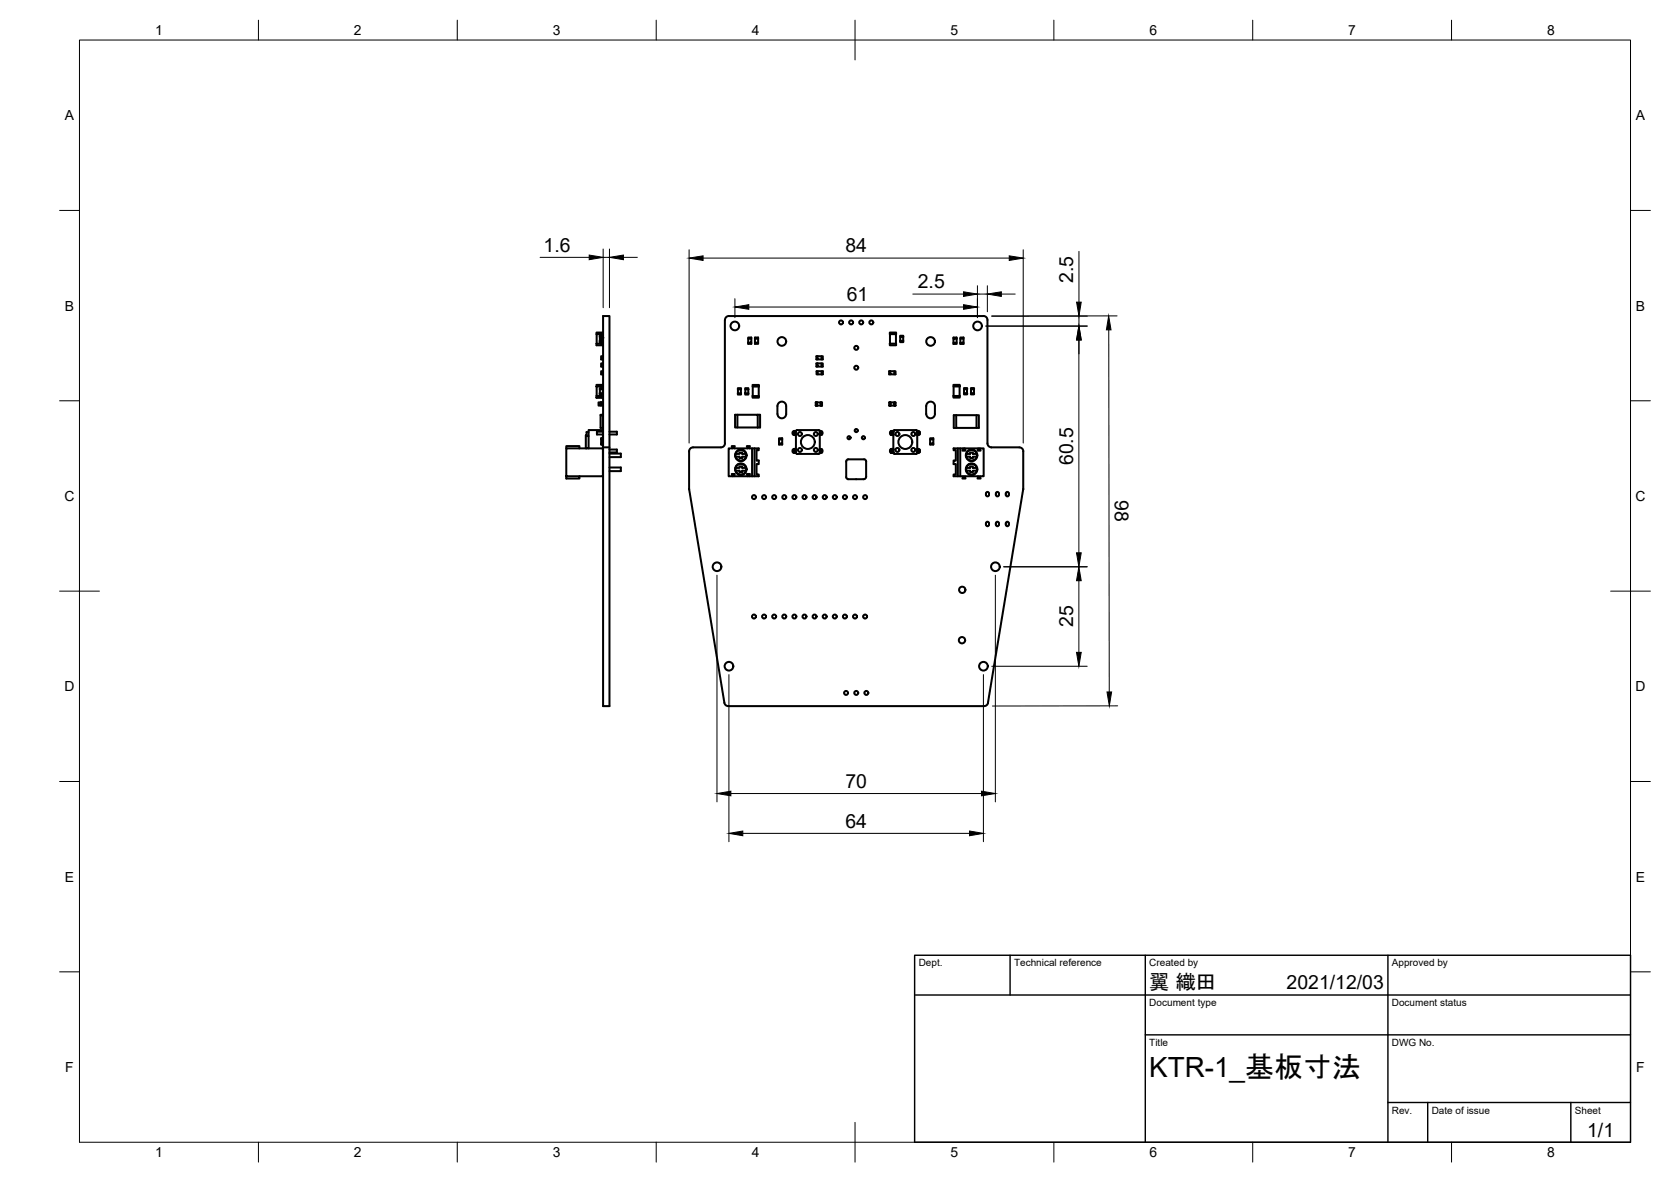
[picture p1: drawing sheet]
<svg xmlns="http://www.w3.org/2000/svg" width="420mm" height="297mm" viewBox="0 0 420 297" stroke-linecap="round" stroke-linejoin="round" font-family="sans-serif">
<g fill="none" stroke="#000" stroke-width=".51">
<path d="M151.6 79.4h1.6v98h-1.6zM183.3 79.4h64M183.3 79.4a1.01 1.01 0 0 0-1 1v31M247.3 79.4a1.01 1.01 0 0 1 1 1v31M150 83.6h1.6v.4h-1.6zM150 97.1h.1M150 96.7h1.6v.4h-1.6zM150 99.9h1.6M150 84v2.8h1.6v-.7M150 97.1v2.8h1.6M150 99.5h1.6v.4M150 86.4h1.2"/>
<path d="M150.8 84.4h.8v.3h-.8zM150.8 97.5h.8v.3h-.8zM150.8 84.7v1.3h.4M150.8 97.8v1.3h.8M150.8 98.8h.8v.3M150.8 85.7h.4M151.2 89.5h.4v.8h-.4zM151.2 93.3h.4v.8h-.4zM151.2 86.4h.4M151.2 91.3h.4v.8h-.4zM151.6 84.8l-.4 .1v1.5M151.6 84v.4"/>
<path d="M151.6 99.1v.4M151.6 85.7h.1M151.6 84.8v1.3M151.6 86.1h.1M151.6 85.7v.3M151.6 84.7v.1M151.6 99.1h.1M151.6 97.8v1M151.6 99.1v.1M151.6 97.1h.1M151.6 97.1v.4M185.5 97.5h.8v.3h-.8z"/>
<path d="M185.5 97.8v1.4h.8v-.4M185.5 98.8h.8M186.3 97.8v1M187.4 97.5h.8v.3h-.8zM187.4 98.8v.4h.8v-.4M187.4 97.8v1M187.4 98.8h.8M188.1 86.1v.3h.8v-.3M188.1 84.8h.8v1.3h-.8zM188.1 85.1h.8M188.2 97.8v1M189.2 96.7h1.6v.4h-1.6z"/>
<path d="M189.3 97.1l-.1 2.8h1.6v-.4h-1.5M189.8 85.1v-.3h.8v.3M189.8 85.1h.8v1.3h-.8zM189.8 86.1h.8M190.8 97.1v2.4M205.3 93.3h1.3v.8h-1.3zM205.6 89.5h-.3v.8h.3M205.6 89.5h1.3v.8h-1.3zM205.6 91.3h-.3v.8h.3M205.6 91.3h1.3v.8h-1.3zM205.6 93.3v.8M206.6 89.5v.8"/>
<path d="M206.6 91.3v.8M206.6 93.3h.3v.8h-.3M223.7 83.6h1.6v.4h-1.6zM223.8 84l-.1 2.8h1.6v-.4M223.8 86.4h1.5M223.9 93.3h-.3v.8h.3M223.9 93.3h1.3v.8h-1.3zM224.9 93.3v.8M225.3 84v2.4M226.3 84.4h.8v.3h-.8zM226.3 85.7v.3h.8v-.3M226.4 84.7l-.1 1"/>
<path d="M226.4 85.7h.7M227.1 84.7v1M239.7 85.1v-.3h.8v.3M239.7 85.1h.8v1.3h-.8zM239.7 96.7h1.6v.4h-1.6zM239.7 86.1h.8M239.8 97.1l-.1 2.4M239.8 99.5h1.5v.4h-1.6zM241.3 97.1v2.4M241.5 86.1v.3h.8v-.3M241.5 84.8h.8v1.3h-.8zM241.5 85.1h.8"/>
<path d="M242.4 97.5h.8v.3h-.8zM242.4 97.8v1M242.4 98.8h.8v.3h-.8zM243.1 97.8v1M244.1 97.5h.8v.3h-.8zM244.1 98.8v.3h.8v-.3M244.2 97.8l-.1 1M244.2 98.8h.7M244.9 97.8v1M142.4 119.7h9.2v-7h-9.2v7.6h3.3v-.6M142.4 112.7v-.6h3.3v.6M147.3 109.4v3.3"/>
<path d="M147.5 109.3l-.2 .1M148 108.6h-.5v1h.5M148 112.7v-4.6h3.6v.4h-1.5v.7h1.5v3.5M148 112.6l-.5 .1M151 104.3h.6M151 104.3h.6v3.2h-.6zM151.1 101.1h-.6v.8h.6M151.1 101.1h.5v.8h-.5zM151.2 111.7h.1M151.2 111.5v.2M151.2 111.4v.1M151.6 111.4v.1"/>
<path d="M151.6 113h.1M151.6 113.7h.1M151.6 118.4h.1M151.6 117.5h.1M151.6 114.9h.1M151.6 114h.1M151.6 111.7h-.4M151.6 110.4v1M151.6 110.2h-.4v1.2M151.6 112.4h1.6M153.2 117.5h2.9v.9h-2.9M153.2 114h2.9v.9h-2.9"/>
<path d="M153.2 113h1.9v.7h-1.9M153.2 108.5h1.9v.7h-1.9M173.3 113.4v9.6l8.8 53.6M182.3 111.4a1.01 1.01 0 0 1-1 1h-7a1.01 1.01 0 0 0-1 1M183.2 112.7h1l-.2-.6h.8l-.2 .6h3.4l-.2-.6h.8l-.2 .6h2.4v.4h-.6v2.6h.6v.9h-.6v2.6h.6v.5h-7.6zM184.2 119.7l-.2-.6h.8l-.2 .6M184.8 104.2h5.7v3.2h-5.7zM185 117.6h.9v-.4h.7v.4h1M185 118.3h.9v.4h.7v-.4h1M185 114.1h.9v-.4h.7v.4h1M185 114.8h.9v.4h.7v-.4h1M185 114.1a1.34 1.34 0 0 1 1.3-1 1.34 1.34 0 0 1 1.3 1"/>
<path d="M185 114.8a1.34 1.34 0 0 0 1.3 1 1.34 1.34 0 0 0 1.3-1M185 114.1v.7M185.4 104.2v3.2M185.6 115.7h.3M185.6 113.1h.3M185.6 119.2h.3M185.6 116.6h.3M186.6 115.7h.3M186.6 113.1h.3M186.6 119.2h.3M186.6 116.6h.3M187.6 114.1v.7"/>
<path d="M188 119.7l-.2-.6h.8l-.2 .6M189.1 112.7v7M189.7 112.7v7M190.5 104.2h.6v3.2h-.6M195.9 111.4v.3h.8v-.3M195.9 110.1h.8v1.3h-.8zM195.9 110.4h.8M195.9 101.1a1.09 1.09 0 0 1 1.2-.1 1.09 1.09 0 0 1 .6 1v2a1.09 1.09 0 0 1-1.1 1.1 1.09 1.09 0 0 1-1.1-1.1v-2zM199.8 109.2h.3M199.8 108.5v.7M199.8 113v.7M200.1 112.9a.53 .53 0 0 0-.7 0 .53 .53 0 0 0 0 .8 .53 .53 0 0 0 .7 0h-.3"/>
<path d="M200.1 108.4a.54 .54 0 0 0-.7 0 .54 .54 0 0 0 0 .8 .54 .54 0 0 0 .7 0M200.1 108.4v5.4l.3 .3M200.1 108.5h-.6v.7h.3M200.1 113h-.6v.7h.3M200.4 108.1h5.6l.1 5.7-.3 .3h-5.4M200.4 108.1l-.3 .3M205.2 101.1l.2 .1M205.2 101.9h.2M205.4 101.1v.8M205.4 101.1h-.3l.1 .8M205.4 101.8l-.2 .1M205.4 101.9h1"/>
<path d="M205.4 101.1h1v.8M206.1 113.7h.6M206.1 108.5h.3M206.1 113h.1M206.1 108.3a.54 .54 0 0 1 .7 .5 .54 .54 0 0 1-.7 .5M206.1 112.8a.54 .54 0 0 1 .7 .5 .54 .54 0 0 1-.7 .5M206.1 113h.3M206.4 101.2l.3-.1-.1 .8M206.4 101.8l.2 .1M206.4 101.9h.2M206.4 108.5v.7M206.4 113v.7"/>
<path d="M206.4 108.5h.3v.7h-.6M206.4 113h.3M206.6 101.1h-.2v.8M206.7 113v.7M217.3 115.4h-4l-.4 .3-.1 4.2 .2 .5h4.2l.4-.2 .2-.4v-3.9l-.1-.2-.4-.3M223.6 101.1l.1 .8M223.6 101.1h.3M223.7 101.1l.2 .1M223.7 101.9h.2M223.9 101.1v.8M223.9 101.8l-.2 .1M223.9 101.9h1"/>
<path d="M223.9 101.1h.9v.8M224.3 108.5h.3M224.3 109.2h.3M224.3 113.7h.3M224.3 113h.3M224.3 113h-.3v.7h.3M224.3 108.5h-.3v.7h.3M224.3 108.5v.7M224.3 113v.7M224.6 112.9a.54 .54 0 0 0-.7 .1 .54 .54 0 0 0 0 .7 .54 .54 0 0 0 .7 0M224.6 108.4a.54 .54 0 0 0-.7 0 .54 .54 0 0 0 0 .8 .54 .54 0 0 0 .7 0M224.7 108.2l.2-.1h5.6l.1 5.8-.3 .2-5.5-.1-.2-.2z"/>
<path d="M224.8 101.1l.1 .8M224.9 101.9h.2M224.9 101.1h.2M224.9 101.2h.1M224.9 101.8h.1M224.9 101.2l.3-.1-.1 .8M224.9 101.8l.2 .1M230.6 113.7h.6M230.6 113h.3M230.6 108.5h.3M230.6 108.3a.54 .54 0 0 1 .7 .5 .54 .54 0 0 1-.7 .5M230.6 112.8a.54 .54 0 0 1 .7 .5 .54 .54 0 0 1-.7 .5"/>
<path d="M230.9 108.5v.7M230.9 113v.7M230.9 108.5h.3v.7h-.6M230.9 113h.3M231.2 113v.7M233.1 101.4a1.09 1.09 0 0 1 1.2-.4 1.09 1.09 0 0 1 .8 1v2a1.1 1.1 0 0 1-1.1 1.1 1.1 1.1 0 0 1-1.1-1.1v-2zM233.9 111.4v.3h.8v-.3M233.9 110.1h.8v1.3h-.8zM233.9 110.4h.8M239.8 112.7h7.5v7h-.9l.2 .6h-.8l.2-.6h-3.4l.2 .6h-.8l.2-.6h-2.4v-.5h.5v-2.6h-.5v-.9h.5v-2.6h-.5zM240.4 104.3h-.6v3.2h.6M240.4 104.3h5.7v3.2h-5.7z"/>
<path d="M240.8 112.7v7M241.4 112.7v7M242.2 112.7l-.2 .5h.8l-.2-.5M243 114.8h.9v.4h.7v-.4h1M243 114.1h.9v-.4h.7v.4h1M243 118.3h.9v.4h.7v-.4h1M243 117.6h.9v-.4h.7v.4h1M243.6 115.7h.3M243.6 113.1h.3M243.6 119.2h.3M243.6 116.6h.3M244.6 115.7h.3"/>
<path d="M244.6 113.1h.3M244.6 119.2h.3M244.6 116.6h.3M245.5 104.3v3.2M245.6 114.1a1.34 1.34 0 0 0-2.1-.8 1.34 1.34 0 0 0 0 2.2 1.34 1.34 0 0 0 2.1-.7M245.6 114.1v.7M246 112.7l-.2 .5h.8l-.2-.5M248.3 111.4a1.01 1.01 0 0 0 1 1h7a1.01 1.01 0 0 1 1 1M257.3 113.4v9.5l-8.9 53.7a1.01 1.01 0 0 1-1 .8h-64.3a1.01 1.01 0 0 1-1-.8M247.9 131.9v-.4a.39 .39 0 0 1 .4-.4 .39 .39 0 0 1 .4 .4v.4M247.9 131.8a.39 .39 0 0 0 .4 .4 .39 .39 0 0 0 .4-.4M248 123.8a.38 .38 0 0 1 .4-.2 .38 .38 0 0 1 .3 .4v.4a.39 .39 0 0 1-.4 .3 .39 .39 0 0 1-.4-.3z"/>
<path d="M250.4 131.8a.39 .39 0 0 0 .4 .4 .39 .39 0 0 0 .4-.4M250.4 131.9v-.4a.39 .39 0 0 1 .4-.4 .39 .39 0 0 1 .4 .4v.4M250.5 123.8a.38 .38 0 0 1 .4-.2 .38 .38 0 0 1 .3 .4v.4a.39 .39 0 0 1-.4 .3 .39 .39 0 0 1-.4-.3zM252.9 131.8a.39 .39 0 0 0 .4 .4 .39 .39 0 0 0 .4-.4M253.7 124v.4M253.7 131.5v.4M253.7 131.5a.39 .39 0 0 0-.4-.4 .39 .39 0 0 0-.4 .4v.4M253.7 124a.39 .39 0 0 0-.4-.4 .39 .39 0 0 0-.4 .4v.4a.39 .39 0 0 0 .4 .3 .39 .39 0 0 0 .4-.3"/>
<circle cx="184.8" cy="81.9" r="1.09"/>
<circle cx="196.6" cy="85.8" r="1.09"/>
<circle cx="211.5" cy="81" r=".5"/>
<circle cx="214" cy="81" r=".5"/>
<circle cx="215.3" cy="87.4" r=".5"/>
<circle cx="215.3" cy="92.4" r=".5"/>
<circle cx="216.5" cy="81" r=".5"/>
<circle cx="219.1" cy="81" r=".5"/>
<circle cx="234" cy="85.8" r="1.09"/>
<circle cx="245.8" cy="81.9" r="1.09"/>
<circle cx="186.3" cy="117.9" r="1.45"/>
<circle cx="186.3" cy="114.4" r="1.45"/>
<circle cx="186.3" cy="117.9" r="1.34"/>
<circle cx="201.1" cy="113.1" r=".5"/>
<circle cx="201.1" cy="109.1" r=".5"/>
<circle cx="203.1" cy="111.1" r="1.75"/>
<circle cx="205.1" cy="109.1" r=".5"/>
<circle cx="205.1" cy="113.1" r=".5"/>
<circle cx="213.5" cy="110" r=".39"/>
<circle cx="215.3" cy="108.2" r=".39"/>
<circle cx="217.1" cy="110" r=".39"/>
<circle cx="225.6" cy="113.1" r=".5"/>
<circle cx="225.6" cy="109.1" r=".5"/>
<circle cx="227.6" cy="111.1" r="1.75"/>
<circle cx="229.6" cy="109.1" r=".5"/>
<circle cx="229.6" cy="113.1" r=".5"/>
<circle cx="244.3" cy="117.9" r="1.45"/>
<circle cx="244.3" cy="114.4" r="1.45"/>
<circle cx="244.3" cy="117.9" r="1.34"/>
<circle cx="189.6" cy="124.9" r=".5"/>
<circle cx="192.1" cy="124.9" r=".5"/>
<circle cx="194.7" cy="124.9" r=".5"/>
<circle cx="197.2" cy="124.9" r=".5"/>
<circle cx="199.7" cy="124.9" r=".5"/>
<circle cx="202.3" cy="124.9" r=".5"/>
<circle cx="204.8" cy="124.9" r=".5"/>
<circle cx="207.4" cy="124.9" r=".5"/>
<circle cx="209.9" cy="124.9" r=".5"/>
<circle cx="212.4" cy="124.9" r=".5"/>
<circle cx="215" cy="124.9" r=".5"/>
<circle cx="217.5" cy="124.9" r=".5"/>
<circle cx="180.3" cy="142.4" r="1.09"/>
<circle cx="189.6" cy="154.9" r=".5"/>
<circle cx="192.1" cy="154.9" r=".5"/>
<circle cx="194.7" cy="154.9" r=".5"/>
<circle cx="197.2" cy="154.9" r=".5"/>
<circle cx="199.7" cy="154.9" r=".5"/>
<circle cx="202.3" cy="154.9" r=".5"/>
<circle cx="204.8" cy="154.9" r=".5"/>
<circle cx="207.4" cy="154.9" r=".5"/>
<circle cx="209.9" cy="154.9" r=".5"/>
<circle cx="212.4" cy="154.9" r=".5"/>
<circle cx="215" cy="154.9" r=".5"/>
<circle cx="217.5" cy="154.9" r=".5"/>
<circle cx="241.9" cy="148.2" r=".79"/>
<circle cx="250.3" cy="142.4" r="1.09"/>
<circle cx="183.3" cy="167.4" r="1.09"/>
<circle cx="212.7" cy="174.1" r=".5"/>
<circle cx="215.3" cy="174.1" r=".5"/>
<circle cx="217.8" cy="174.1" r=".5"/>
<circle cx="241.9" cy="160.9" r=".79"/>
<circle cx="247.3" cy="167.4" r="1.09"/>
</g>
<g fill="#000" stroke="#000" stroke-width=".25">
<circle cx="151.6" cy="84.9" r=".24"/>
<circle cx="224" cy="113.7" r=".24"/>
<circle cx="224" cy="108.5" r=".24"/>
<circle cx="224" cy="113" r=".24"/>
<circle cx="224" cy="109.2" r=".24"/>
<circle cx="224.3" cy="108.5" r=".24"/>
<circle cx="224.3" cy="113.7" r=".24"/>
<circle cx="224.3" cy="113" r=".24"/>
<circle cx="224.3" cy="109.2" r=".24"/>
<circle cx="224.6" cy="108.5" r=".24"/>
<circle cx="224.6" cy="113.7" r=".24"/>
<circle cx="224.6" cy="113" r=".24"/>
<circle cx="224.6" cy="109.2" r=".24"/>
<circle cx="230.6" cy="109.2" r=".24"/>
<circle cx="230.6" cy="113.7" r=".24"/>
<circle cx="230.6" cy="108.5" r=".24"/>
<circle cx="230.6" cy="113" r=".24"/>
</g>
<!-- layer: Border -->
<g fill="none" stroke="#000" stroke-width=".25">
<path d="M20 10.1h390v276.9h-390zM65 5.1v5M115 5.1v5M165 5.1v5M215 5.1v10M265 5.1v5M315 5.1v5M365 5.1v5M15 52.9h5M410 52.9h5M15 100.7h5M410 100.7h5"/>
<path d="M15 148.6h10M405 148.6h10M15 196.4h5M410 196.4h5M15 244.2h5M410 244.2h5M65 287v5M115 287v5M165 287v5M215 282.1v9.9M265 287v5M315 287v5"/>
<path d="M365 287v5"/>
</g>
<!-- layer: TitleBlock -->
<path d="M230 240.1h180v46.9h-180zM230 250h180M254 240.1v9.9M288 240.1v46.9M349 240.1v46.9M288 260.1h122M349 277.1h61M359 277.1v9.9M395 277.1v9.9" fill="none" stroke="#000" stroke-width=".36"/>
<!-- layer: Dimensions -->
<g fill="none" stroke="#000" stroke-width=".25">
<path d="M135.8 64.7h12.3M151.7 62.6v14.7M151.7 64.7h1.5M153.2 62.6v14.7M156.8 64.7h3.5M173.3 62.8v48.5M176.8 64.9h77M184.8 75.1v4.7M188.3 77.2h54M229.5 73.9h12.8M245.8 71.8v8M245.8 73.9h2.5"/>
<path d="M248.3 71.8v6.5M251.8 73.9h3.5M257.3 62.8v48.5M271.3 63.2v12.7M271.3 79.4v2.5M280.9 79.4h-31.5h24M247.9 81.9h25.5M271.3 85.4v53.5M271.3 85.4v3.5M278.8 82.9l.1 91M180.3 144.5v57M250.3 144.5v57"/>
<path d="M252.4 142.4h21M271.3 145.9v18M183.3 169.5v42M247.3 169.5v42M249.4 167.4h24M281 177.4h-31.5M183.8 199.4h63M186.8 209.4h57"/>
</g>
<g fill="#000" stroke="#000" stroke-width=".25">
<path d="M148.1 64.1l3.6 .6-3.6 .6zM153.2 64.7l3.6-.6v1.2zM173.3 64.9l3.5-.6v1.2zM184.8 77.2l3.5-.6v1.1zM242.3 76.6l3.5 .6-3.5 .5zM242.3 73.3l3.5 .6-3.5 .6zM248.3 73.9l3.5-.6v1.2zM253.8 64.3l3.5 .6-3.5 .6zM270.7 75.9h1.2l-.6 3.5zM271.3 81.9l.6 3.5h-1.2zM278.8 79.4l.6 3.5h-1.2zM270.7 138.9h1.2l-.6 3.5z"/>
<path d="M271.3 142.4l.6 3.5h-1.2zM270.7 163.9h1.2l-.6 3.5zM278.3 173.9h1.2l-.6 3.5zM180.3 199.4l3.5-.6v1.2zM246.8 198.8l3.5 .6-3.5 .6zM183.3 209.4l3.5-.6v1.2zM243.8 208.8l3.5 .6-3.5 .6z"/>
</g>
<text font-size="7" x="289" y="270.6">KTR-1_基板寸法</text>
<text font-size="5.1" x="289" y="248.5">翼 織田</text>
<g font-size="4.9">
<text x="136.7" y="63.2">1.6</text>
<text x="212.6" y="63.4">84</text>
<text x="269.8" y="71.2" transform="rotate(-90 269.8 71.2)">2.5</text>
<text x="212.9" y="75.7">61</text>
<text x="230.8" y="72.4">2.5</text>
<text x="269.8" y="116.9" transform="rotate(-90 269.8 116.9)">60.5</text>
<text x="280.3" y="125.7" transform="rotate(90 280.3 125.7)">98</text>
<text x="269.8" y="157.6" transform="rotate(-90 269.8 157.6)">25</text>
<text x="212.6" y="198">70</text>
<text x="212.6" y="208">64</text>
<text x="323.5" y="248.5">2021/12/03</text>
<text x="399.1" y="285.7">1/1</text>
</g>
<g font-size="3.5">
<text x="39" y="8.8">1</text>
<text x="89" y="8.8">2</text>
<text x="139" y="8.8">3</text>
<text x="189" y="8.8">4</text>
<text x="239" y="8.8">5</text>
<text x="289" y="8.8">6</text>
<text x="339" y="8.8">7</text>
<text x="389" y="8.8">8</text>
<text x="16.3" y="30.2">A</text>
<text x="411.3" y="30.2">A</text>
<text x="16.3" y="78">B</text>
<text x="411.3" y="78">B</text>
<text x="16.2" y="125.9">C</text>
<text x="411.2" y="125.9">C</text>
<text x="16.2" y="173.7">D</text>
<text x="411.2" y="173.7">D</text>
<text x="16.3" y="221.6">E</text>
<text x="411.3" y="221.6">E</text>
<text x="16.4" y="269.4">F</text>
<text x="411.4" y="269.4">F</text>
<text x="39" y="290.8">1</text>
<text x="89" y="290.8">2</text>
<text x="139" y="290.8">3</text>
<text x="189" y="290.8">4</text>
<text x="239" y="290.8">5</text>
<text x="289" y="290.8">6</text>
<text x="339" y="290.8">7</text>
<text x="389" y="290.8">8</text>
</g>
<g font-size="2.5">
<text x="231" y="242.9">Dept.</text>
<text x="255" y="242.9">Technical reference</text>
<text x="289" y="242.9">Created by</text>
<text x="350" y="242.9">Approved by</text>
<text x="289" y="252.8">Document type</text>
<text x="350" y="252.8">Document status</text>
<text x="289" y="262.9">Title</text>
<text x="350" y="262.9">DWG No.</text>
<text x="350" y="279.9">Rev.</text>
<text x="360" y="279.9">Date of issue</text>
<text x="396" y="279.9">Sheet</text>
</g>
</svg>
